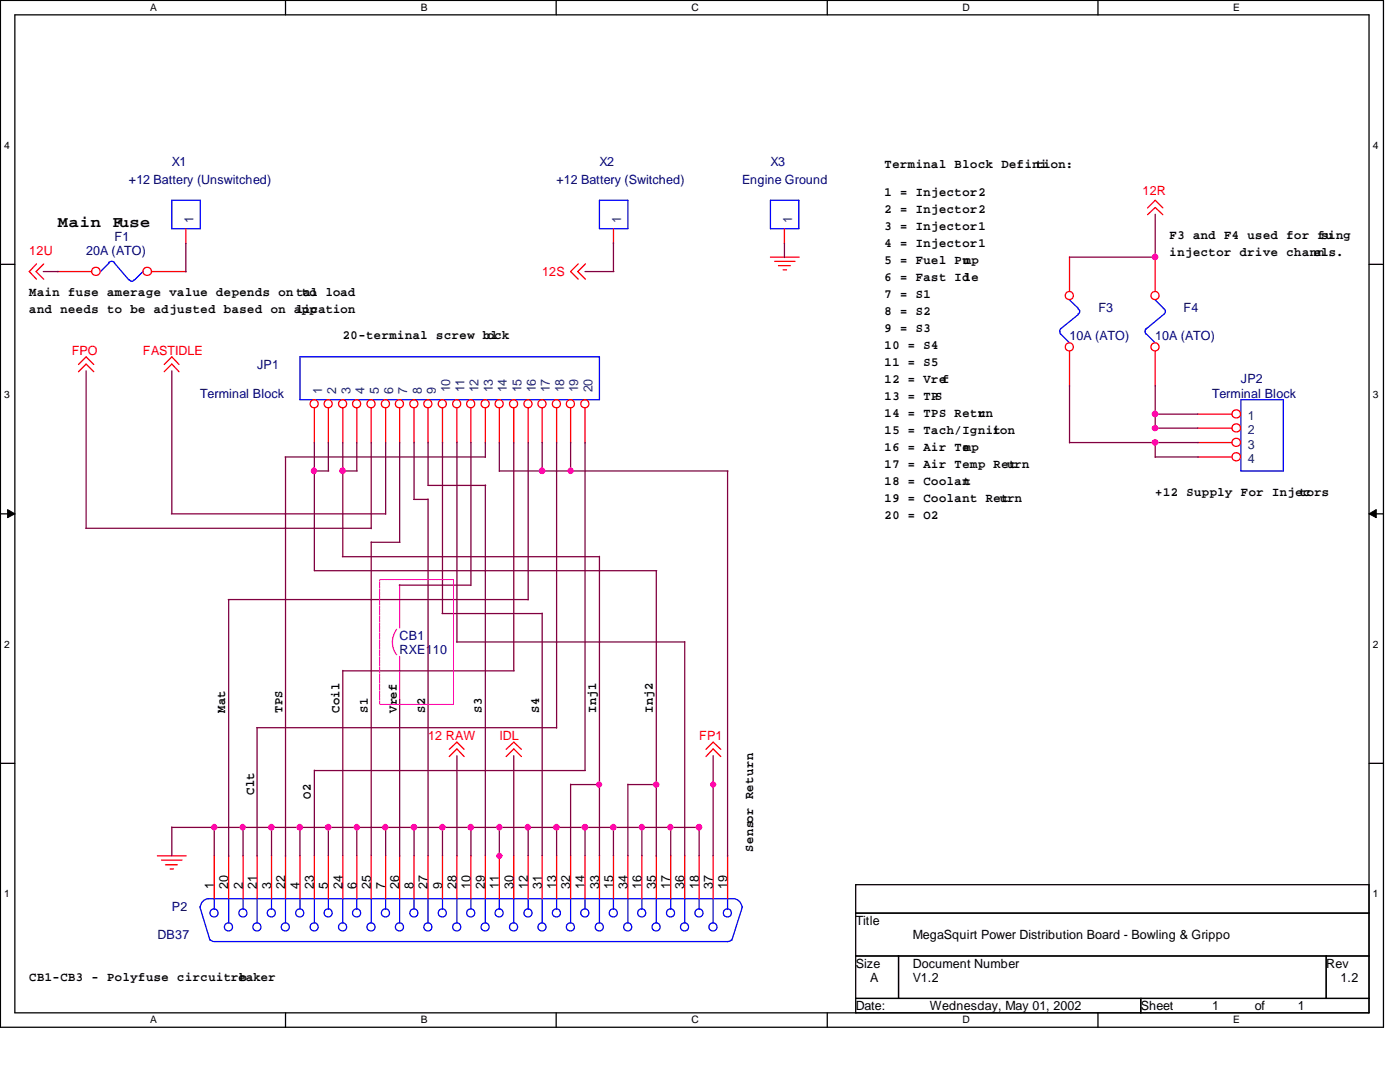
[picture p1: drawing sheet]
<svg xmlns="http://www.w3.org/2000/svg" width="279mm" height="216mm" viewBox="0 0 279 216" stroke-linecap="round" stroke-linejoin="round" font-family="sans-serif">
<g fill="none" stroke="#000" stroke-width=".25">
<path d="M.1 .1h276v204.9h-276zM3 3h270.2v199.1h-270.2zM57 .1v2.9M111 .1v2.9M165.1 .1v2.9M219.1 .1v2.9M.1 52.7h2.9M273.2 52.7h2.9M.1 102.5h2.9M273.2 102.5h2.9M.1 152.3h2.9M273.2 152.3h2.9"/>
<path d="M273.2 176.5h-102.4v25.6M170.8 182.2h102.4M170.8 190.8h102.4M170.8 199.2h102.4M179.3 190.8v8.4M227.7 199.2v2.9M264.7 190.8v8.4M57 202.1v2.9M111 202.1v2.9M165.1 202.1v2.9M219.1 202.1v2.9"/>
</g>
<g fill="#000" stroke="#000" stroke-width=".2">
<path d="M1.5 101.7l1.5 .8-1.5 .8z" fill-rule="evenodd"/>
<path d="M273.2 102.5l1.5-.8v1.6z" fill-rule="evenodd"/>
</g>
<g fill="none" stroke="#f00" stroke-width=".25">
<path d="M7.3 52.7l-1.5 1.5 1.5 1.5M8.7 52.7l-1.5 1.5 1.5 1.5M11.4 54.2h6.9M30.3 54.2h6.9M37.1 45.6v3M115.4 52.7l-1.5 1.5 1.5 1.5M116.8 52.7l-1.5 1.5 1.5 1.5M122.4 45.6v3M153.8 51.3h5.7M154.6 52.2h4.1M155.4 53h2.3M156.3 53.8h.7"/>
<path d="M156.5 45.6v3M213.4 51.2v7M229 41.5l1.5-1.5 1.6 1.5M229 42.8l1.5-1.4 1.6 1.4M230.5 51.2v7M15.7 72.7l1.5-1.5 1.5 1.5M15.7 74.2l1.5-1.6 1.5 1.6M32.8 72.7l1.5-1.5 1.4 1.5M32.8 74.2l1.5-1.6 1.4 1.6M213.4 70.1v6.9M230.5 70.1v6.9M62.7 81.4v7"/>
<path d="M65.5 81.4v7M68.4 81.4v7M71.2 81.4v7M74.1 81.4v7M77 81.4v7M79.8 81.4v7M82.6 81.4v7M85.4 81.4v7M88.3 81.4v7M91.2 81.4v7M94 81.4v7M96.9 81.4v7"/>
<path d="M99.7 81.4v7M102.5 81.4v7M105.4 81.4v7M108.2 81.4v7M111.1 81.4v7M113.9 81.4v7M116.8 81.4v7M239 82.6h6.9M239 85.4h6.9M239 88.3h6.9M239 91.2h6.9M89.7 149.5l1.5-1.4 1.4 1.4"/>
<path d="M89.7 151l1.5-1.6 1.4 1.6M101 149.5l1.5-1.4 1.6 1.4M101 151l1.5-1.6 1.6 1.6M140.9 149.5l1.4-1.4 1.5 1.4M140.9 151l1.4-1.6 1.5 1.6M31.4 170.8h5.8M32.3 171.6h4M33 172.6h2.4M34 173.4h.6M42.8 170.7v8.6M45.6 170.7v8.6M48.5 170.7v8.6"/>
<path d="M51.3 170.7v8.6M54.2 170.7v8.6M57 170.7v8.6M59.9 170.7v8.6M62.7 170.7v8.6M65.5 170.7v8.6M68.4 170.7v8.6M71.2 170.7v8.6M74.1 170.7v8.6M77 170.7v8.6M79.8 170.7v8.6M82.6 170.7v8.6"/>
<path d="M85.4 170.7v8.6M88.3 170.7v8.6M91.2 170.7v8.6M94 170.7v8.6M96.9 170.7v8.6M99.7 170.7v8.6M102.5 170.7v8.6M105.4 170.7v8.6M108.2 170.7v8.6M111.1 170.7v8.6M113.9 170.7v8.6M116.8 170.7v8.6"/>
<path d="M119.6 170.7v8.6M122.4 170.7v8.6M125.3 170.7v8.6M128.1 170.7v8.6M131 170.7v8.6M133.9 170.7v8.6M136.7 170.7v8.6M139.5 170.7v8.6M142.3 170.7v8.6M145.2 170.7v8.6"/>
<circle cx="19.1" cy="54.2" r=".84"/>
<circle cx="29.4" cy="54.2" r=".84"/>
<circle cx="213.4" cy="59" r=".81"/>
<circle cx="230.5" cy="59" r=".81"/>
<circle cx="213.4" cy="69.2" r=".81"/>
<circle cx="230.5" cy="69.2" r=".81"/>
<circle cx="62.7" cy="80.6" r=".81"/>
<circle cx="65.5" cy="80.6" r=".81"/>
<circle cx="68.4" cy="80.6" r=".81"/>
<circle cx="71.2" cy="80.6" r=".81"/>
<circle cx="74" cy="80.6" r=".81"/>
<circle cx="76.9" cy="80.6" r=".81"/>
<circle cx="79.7" cy="80.6" r=".81"/>
<circle cx="82.6" cy="80.6" r=".81"/>
<circle cx="85.4" cy="80.6" r=".81"/>
<circle cx="88.3" cy="80.6" r=".81"/>
<circle cx="91.1" cy="80.6" r=".81"/>
<circle cx="93.9" cy="80.6" r=".81"/>
<circle cx="96.8" cy="80.6" r=".81"/>
<circle cx="99.6" cy="80.6" r=".81"/>
<circle cx="102.5" cy="80.6" r=".81"/>
<circle cx="105.4" cy="80.6" r=".81"/>
<circle cx="108.2" cy="80.6" r=".81"/>
<circle cx="111" cy="80.6" r=".81"/>
<circle cx="113.8" cy="80.6" r=".81"/>
<circle cx="116.7" cy="80.6" r=".81"/>
<circle cx="246.7" cy="91.2" r=".84"/>
<circle cx="246.7" cy="82.6" r=".84"/>
<circle cx="246.7" cy="85.4" r=".84"/>
<circle cx="246.7" cy="88.3" r=".84"/>
</g>
<g fill="none" stroke="#00f" stroke-width=".25">
<path d="M34.3 40h5.7v5.6h-5.7zM119.6 40h5.7v5.6h-5.7zM153.8 40h5.6v5.6h-5.6zM21.7 52.4a.82 .82 0 0 1 1.2 0M21.8 52.4l-1.7 1.8M22.8 52.4l2.9 3.5M25.8 55.8l.1 .2a.47 .47 0 0 0 .9-.2M28.6 54.1l-1.8 1.8M213.4 59.8l1.8 1.8M230.5 59.8l1.7 1.8M59.9 71.2h59.7v8.6h-59.7zM211.7 66.6l1.7 1.8"/>
<path d="M211.8 65.5l-.3 .6 .2 .6M215.1 61.6a.55 .55 0 0 1 .4 .5 .55 .55 0 0 1-.4 .6M215.2 62.7l-3.5 2.9M228.8 66.6l1.7 1.8M228.9 65.5a.74 .74 0 0 0-.1 1.2M232.2 61.6a.65 .65 0 0 1 .4 .5 .65 .65 0 0 1-.4 .6l-3.4 2.9M247.6 79.8h8.5v14.2h-8.5zM41.6 179.3h104.7a1.78 1.78 0 0 1 1.8 1.7M41.7 179.3a1.76 1.76 0 0 0-1.7 1.7M42.8 179.3v2.1M45.6 179.2v4.9M48.5 179.3v2.1"/>
<path d="M51.3 179.2v4.9M54.2 179.3v2.1M57 179.2v4.9M59.9 179.3v2.1M62.7 179.2v4.9M65.5 179.3v2.1M68.4 179.2v4.9M71.2 179.3v2.1M74.1 179.2v4.9M77 179.3v2.1M79.8 179.2v4.9M82.6 179.3v2.1"/>
<path d="M85.4 179.2v4.9M88.3 179.3v2.1M91.2 179.2v4.9M94 179.3v2.1M96.9 179.2v4.9M99.7 179.3v2.1M102.5 179.2v4.9M105.4 179.3v2.1M108.2 179.2v4.9M111.1 179.3v2.1M113.9 179.2v4.9M116.8 179.3v2.1"/>
<path d="M119.6 179.2v4.9M122.4 179.3v2.1M125.3 179.2v4.9M128.1 179.3v2.1M131 179.2v4.9M133.9 179.3v2.1M136.7 179.2v4.9M139.5 179.3v2.1M142.3 179.2v4.9M145.2 179.3v2.1M39.9 180.9l2 6.7M42 187.5l.7 .4"/>
<path d="M42.8 187.9h102.5M146 187.5l-.8 .4M148.2 180.9l-2.2 6.7"/>
<circle cx="42.7" cy="182.2" r=".81"/>
<circle cx="45.6" cy="185" r=".81"/>
<circle cx="48.5" cy="182.2" r=".81"/>
<circle cx="51.3" cy="185" r=".81"/>
<circle cx="54.1" cy="182.2" r=".81"/>
<circle cx="56.9" cy="185" r=".81"/>
<circle cx="59.8" cy="182.2" r=".81"/>
<circle cx="62.7" cy="185" r=".81"/>
<circle cx="65.5" cy="182.2" r=".81"/>
<circle cx="68.4" cy="185" r=".81"/>
<circle cx="71.2" cy="182.2" r=".81"/>
<circle cx="74" cy="185" r=".81"/>
<circle cx="76.9" cy="182.2" r=".81"/>
<circle cx="79.7" cy="185" r=".81"/>
<circle cx="82.6" cy="182.2" r=".81"/>
<circle cx="85.4" cy="185" r=".81"/>
<circle cx="88.3" cy="182.2" r=".81"/>
<circle cx="91.1" cy="185" r=".81"/>
<circle cx="93.9" cy="182.2" r=".81"/>
<circle cx="96.8" cy="185" r=".81"/>
<circle cx="99.6" cy="182.2" r=".81"/>
<circle cx="102.5" cy="185" r=".81"/>
<circle cx="105.4" cy="182.2" r=".81"/>
<circle cx="108.2" cy="185" r=".81"/>
<circle cx="111" cy="182.2" r=".81"/>
<circle cx="113.8" cy="185" r=".81"/>
<circle cx="116.7" cy="182.2" r=".81"/>
<circle cx="119.6" cy="185" r=".81"/>
<circle cx="122.4" cy="182.2" r=".81"/>
<circle cx="125.3" cy="185" r=".81"/>
<circle cx="128.1" cy="182.2" r=".81"/>
<circle cx="130.9" cy="185" r=".81"/>
<circle cx="133.8" cy="182.2" r=".81"/>
<circle cx="136.6" cy="185" r=".81"/>
<circle cx="139.5" cy="182.2" r=".81"/>
<circle cx="142.3" cy="185" r=".81"/>
<circle cx="145.2" cy="182.2" r=".81"/>
</g>
<path d="M79.8 116.7v8.6M79.2 125.6l-.7 1.4-.2 1.7a3.6 3.6 0 0 0 .9 1.9M79.8 131v8.6" fill="none" stroke="#f0f" stroke-width=".25"/>
<g fill="none" stroke="#800040" stroke-width=".25">
<path d="M8.6 54.2h3M37.1 48.5v5.8M116.8 54.2h5.7M122.4 48.4v5.8M156.5 48.5v2.9M213.4 51.3h17.2M230.5 42.8v8.6M17.2 74v31.4M34.3 74v28.5M213.4 77v11.4M230.5 77v8.5M56.9 91.2h40"/>
<path d="M57 91.2v79.7M62.7 94h2.9M62.7 88.3v25.6h68.4M65.5 88.2v5.8M68.4 94h2.9M68.4 88.3v22.8M71.2 88.2v5.8M74.1 88.3v17.2M77 88.3v14.3M79.8 88.2v20M82.5 99.7h2.9M82.6 88.2v11.5"/>
<path d="M85.4 88.2v8.7h11.5M85.4 99.6v71.2M88.3 88.2v34.2M91.2 88.2v39.9M94 88.3v28.5M96.9 88.3v3M96.9 96.8v74M99.7 88.3v5.8M99.7 94h45.6M102.5 88.2v45.7M105.4 88.3v31.4M108.2 88.2v5.8"/>
<path d="M111.1 88.3v57M113.9 88.2v5.8M116.8 88.2v65.6M145.2 94v76.9M213.4 88.3h25.7M230.5 85.4h8.6M230.5 82.6h8.6M230.5 91.2h8.7M230.5 88.3v3M17.1 105.4h57M34.2 102.5h42.8M45.6 119.6h59.8"/>
<path d="M45.6 119.6v51.3M68.3 111.1h51.3M74.1 108.1v62.7M74.1 108.2h5.7M79.7 116.8h14.3M119.6 111v59.8M131 113.9v57M68.4 133.8v37M68.4 133.9h34.2M79.8 139.5v31.4M88.2 122.4h20M91.1 128.1h45.6"/>
<path d="M108.2 122.3v48.5M136.7 128v42.8M51.2 145.2h59.9M51.3 145.2v25.7M62.7 153.7v17.1M62.7 153.8h54.1M91.2 150.8v20M102.5 150.8v20M113.9 156.5h5.8M113.9 156.5v14.3M125.3 156.5h5.8M125.3 156.5v14.3"/>
<path d="M142.3 150.8v20M34.3 165.1h105.2M34.3 165v5.8M42.8 165v5.8M48.5 165v5.8M54.2 165v5.8M59.9 165v5.8M65.5 165v5.8M71.2 165v5.8M77 165v5.8M82.6 165v5.8M88.3 165v5.8"/>
<path d="M94 165v5.8M99.7 165v5.8M105.4 165v5.8M111.1 165v5.8M116.8 165v5.8M122.4 165v5.8M128.1 165v5.8M133.9 165v5.8M139.5 165v5.8"/>
</g>
<path d="M75.8 115.7h14.7v24.8h-14.7z" fill="none" stroke="#f0f" stroke-width=".2" stroke-dasharray=".5 .2"/>
<g fill="#f0f" stroke="#f0f" stroke-width=".25" stroke-dasharray=".5 .2">
<circle cx="142.3" cy="156.5" r=".5"/>
<circle cx="131" cy="156.5" r=".52"/>
<circle cx="48.4" cy="165.1" r=".53"/>
<circle cx="54.1" cy="165.1" r=".55"/>
<circle cx="59.8" cy="165.1" r=".55"/>
<circle cx="65.5" cy="165.1" r=".55"/>
<circle cx="71.2" cy="165.1" r=".53"/>
<circle cx="76.9" cy="165.1" r=".53"/>
<circle cx="82.6" cy="165.1" r=".55"/>
<circle cx="88.3" cy="165.1" r=".55"/>
<circle cx="99.7" cy="170.8" r=".5"/>
<circle cx="93.9" cy="165.1" r=".55"/>
<circle cx="99.6" cy="165.1" r=".53"/>
<circle cx="105.3" cy="165.1" r=".53"/>
<circle cx="116.7" cy="165.1" r=".55"/>
<circle cx="111" cy="165.1" r=".55"/>
<circle cx="128.1" cy="165.1" r=".53"/>
<circle cx="139.5" cy="165.1" r=".55"/>
<circle cx="133.8" cy="165.1" r=".53"/>
<circle cx="122.4" cy="165.1" r=".55"/>
<circle cx="230.5" cy="88.3" r=".55"/>
<circle cx="230.5" cy="82.6" r=".55"/>
<circle cx="230.5" cy="85.4" r=".52"/>
<circle cx="230.5" cy="51.3" r=".55"/>
<circle cx="42.7" cy="165.1" r=".53"/>
<circle cx="108.2" cy="93.9" r=".55"/>
<circle cx="113.9" cy="93.9" r=".53"/>
<circle cx="62.6" cy="93.9" r=".53"/>
<circle cx="68.4" cy="93.9" r=".55"/>
<circle cx="119.6" cy="156.5" r=".5"/>
</g>
<g font-size="3.1">
<text x="11.5" y="45.3">Main</text>
<text x="22.5" y="45.3">Fuse</text>
</g>
<g font-size="2.5" fill="#000080">
<text x="34.3" y="33.2">X1</text>
<text x="119.6" y="33.2">X2</text>
<text x="153.8" y="33.2">X3</text>
<text x="25.7" y="36.7">+12 Battery (Unswitched)</text>
<text x="111.1" y="36.7">+12 Battery (Switched)</text>
<text x="148.1" y="36.7">Engine Ground</text>
<text x="17.2" y="50.9">20A (ATO)</text>
<text x="22.9" y="48">F1</text>
<text x="219.2" y="62.2">F3</text>
<text x="236.2" y="62.2">F4</text>
<text x="213.4" y="67.9">10A (ATO)</text>
<text x="230.5" y="67.9">10A (ATO)</text>
<text x="51.3" y="73.6">JP1</text>
<text x="247.6" y="76.5">JP2</text>
<text x="40" y="79.3">Terminal Block</text>
<text x="241.9" y="79.3">Terminal Block</text>
<text x="79.8" y="127.7">CB1</text>
<text x="79.8" y="130.5">RXE110</text>
<text x="34.3" y="181.7">P2</text>
<text x="31.4" y="187.4">DB37</text>
</g>
<g font-size="2.5">
<text x="176.5" y="33.5">Terminal Block Defini</text>
<text x="206.8" y="33.5">tion:</text>
<text x="176.5" y="39.2">1 = Injector2</text>
<text x="176.5" y="42.6">2 = Injector2</text>
<text x="176.5" y="46">3 = Injector1</text>
<text x="233.4" y="47.8">F3 and F4 used for fu</text>
<text x="263.7" y="47.8">sing</text>
<text x="176.5" y="49.4">4 = Injector1</text>
<text x="176.5" y="52.7">5 = Fuel Pu</text>
<text x="192.4" y="52.7">mp</text>
<text x="233.4" y="51.1">injector drive chann</text>
<text x="262.2" y="51.1">els.</text>
<text x="5.8" y="59.1">Main fuse amerage value depends on to</text>
<text x="59.1" y="59.1">tal load</text>
<text x="176.5" y="56.1">6 = Fast Id</text>
<text x="176.5" y="59.5">7 = S1</text>
<text x="192.4" y="56.1">le</text>
<text x="5.8" y="62.5">and needs to be adjusted based on app</text>
<text x="59.1" y="62.5">lication</text>
<text x="176.5" y="62.9">8 = S2</text>
<text x="68.4" y="67.6">20-terminal screw bl</text>
<text x="97.2" y="67.6">ock</text>
<text x="176.5" y="66.3">9 = S3</text>
<text x="176.5" y="69.7">10 = S4</text>
<text x="176.5" y="73.1">11 = S5</text>
<text x="176.5" y="76.5">12 = Vref</text>
<text x="176.5" y="79.8">13 = TPS</text>
<text x="176.5" y="83.2">14 = TPS Retu</text>
<text x="195.2" y="83.2">rn</text>
<text x="176.5" y="86.6">15 = Tach/Ignit</text>
<text x="198.1" y="86.6">ion</text>
<text x="176.5" y="90">16 = Air Te</text>
<text x="176.5" y="93.4">17 = Air Temp Ret</text>
<text x="192.4" y="90">mp</text>
<text x="201" y="93.4">urn</text>
<text x="176.5" y="96.8">18 = Coolan</text>
<text x="176.5" y="100.2">19 = Coolant Ret</text>
<text x="192.4" y="96.8">t</text>
<text x="199.6" y="100.2">urn</text>
<text x="230.5" y="99">+12 Supply For Injec</text>
<text x="259.3" y="99">tors</text>
<text x="176.5" y="103.5">20 = O2</text>
<text x="45" y="142.3" transform="rotate(-90 45 142.3)">Mat</text>
<text x="56.4" y="142.3" transform="rotate(-90 56.4 142.3)">TPS</text>
<text x="67.7" y="142.3" transform="rotate(-90 67.7 142.3)">Coil</text>
<text x="73.4" y="142.3" transform="rotate(-90 73.4 142.3)">S1</text>
<text x="79.2" y="142.3" transform="rotate(-90 79.2 142.3)">Vref</text>
<text x="84.8" y="142.3" transform="rotate(-90 84.8 142.3)">S2</text>
<text x="96.2" y="142.3" transform="rotate(-90 96.2 142.3)">S3</text>
<text x="107.6" y="142.3" transform="rotate(-90 107.6 142.3)">S4</text>
<text x="119" y="142.3" transform="rotate(-90 119 142.3)">Inj1</text>
<text x="130.3" y="142.3" transform="rotate(-90 130.3 142.3)">Inj2</text>
<text x="50.7" y="158.6" transform="rotate(-90 50.7 158.6)">Clt</text>
<text x="62.1" y="159.4" transform="rotate(-90 62.1 159.4)">O2</text>
<text x="150.3" y="169.9" transform="rotate(-90 150.3 169.9)">Sensor Return</text>
<text x="42.7" y="177.4" transform="rotate(-90 42.7 177.4)">1</text>
<text x="45.6" y="177.4" transform="rotate(-90 45.6 177.4)">20</text>
<text x="48.4" y="177.4" transform="rotate(-90 48.4 177.4)">2</text>
<text x="51.2" y="177.4" transform="rotate(-90 51.2 177.4)">21</text>
<text x="54.1" y="177.4" transform="rotate(-90 54.1 177.4)">3</text>
<text x="56.9" y="177.4" transform="rotate(-90 56.9 177.4)">22</text>
<text x="59.8" y="177.4" transform="rotate(-90 59.8 177.4)">4</text>
<text x="62.7" y="177.4" transform="rotate(-90 62.7 177.4)">23</text>
<text x="65.4" y="177.4" transform="rotate(-90 65.4 177.4)">5</text>
<text x="68.3" y="177.4" transform="rotate(-90 68.3 177.4)">24</text>
<text x="71.1" y="177.4" transform="rotate(-90 71.1 177.4)">6</text>
<text x="74" y="177.4" transform="rotate(-90 74 177.4)">25</text>
<text x="76.9" y="177.4" transform="rotate(-90 76.9 177.4)">7</text>
<text x="79.7" y="177.4" transform="rotate(-90 79.7 177.4)">26</text>
<text x="82.5" y="177.4" transform="rotate(-90 82.5 177.4)">8</text>
<text x="85.3" y="177.4" transform="rotate(-90 85.3 177.4)">27</text>
<text x="88.2" y="177.4" transform="rotate(-90 88.2 177.4)">9</text>
<text x="91.1" y="177.4" transform="rotate(-90 91.1 177.4)">28</text>
<text x="93.9" y="177.4" transform="rotate(-90 93.9 177.4)">10</text>
<text x="96.8" y="177.4" transform="rotate(-90 96.8 177.4)">29</text>
<text x="99.6" y="177.4" transform="rotate(-90 99.6 177.4)">11</text>
<text x="102.4" y="177.4" transform="rotate(-90 102.4 177.4)">30</text>
<text x="105.3" y="177.4" transform="rotate(-90 105.3 177.4)">12</text>
<text x="108.1" y="177.4" transform="rotate(-90 108.1 177.4)">31</text>
<text x="111" y="177.4" transform="rotate(-90 111 177.4)">13</text>
<text x="113.8" y="177.4" transform="rotate(-90 113.8 177.4)">32</text>
<text x="116.7" y="177.4" transform="rotate(-90 116.7 177.4)">14</text>
<text x="119.5" y="177.4" transform="rotate(-90 119.5 177.4)">33</text>
<text x="122.3" y="177.4" transform="rotate(-90 122.3 177.4)">15</text>
<text x="125.2" y="177.4" transform="rotate(-90 125.2 177.4)">34</text>
<text x="128" y="177.4" transform="rotate(-90 128 177.4)">16</text>
<text x="130.9" y="177.4" transform="rotate(-90 130.9 177.4)">35</text>
<text x="133.8" y="177.4" transform="rotate(-90 133.8 177.4)">17</text>
<text x="136.6" y="177.4" transform="rotate(-90 136.6 177.4)">36</text>
<text x="139.4" y="177.4" transform="rotate(-90 139.4 177.4)">18</text>
<text x="142.2" y="177.4" transform="rotate(-90 142.2 177.4)">37</text>
<text x="145.1" y="177.4" transform="rotate(-90 145.1 177.4)">19</text>
<text x="170.8" y="184.6">Title</text>
<text x="182.2" y="187.4">MegaSquirt Power Distribution Board - Bowling &amp; Grippo</text>
<text x="5.8" y="195.7">CB1-CB3 - Polyfuse circuit b</text>
<text x="46.1" y="195.7">reaker</text>
<text x="170.8" y="193.1">Size</text>
<text x="173.7" y="195.9">A</text>
<text x="182.2" y="195.9">V1.2</text>
<text x="182.2" y="193.1">Document Number</text>
<text x="264.7" y="193.1">Rev</text>
<text x="267.5" y="195.9">1.2</text>
<text x="170.8" y="201.6">Date:</text>
<text x="185.6" y="201.6">Wednesday, May 01, 2002</text>
<text x="227.7" y="201.6">Sheet</text>
<text x="241.9" y="201.6">1</text>
<text x="250.4" y="201.6">of</text>
<text x="259" y="201.6">1</text>
</g>
<g font-size="2.5" fill="#f00">
<text x="228" y="38.9">12R</text>
<text x="5.8" y="50.9">12U</text>
<text x="108.2" y="55.1">12S</text>
<text x="14.3" y="70.8">FPO</text>
<text x="28.5" y="70.8">FASTIDLE</text>
<text x="85.4" y="147.6">12 RAW</text>
<text x="99.7" y="147.6">IDL</text>
<text x="139.5" y="147.6">FP1</text>
</g>
<g font-size="2.5" fill="#004080">
<text x="38.6" y="44.5" transform="rotate(-90 38.6 44.5)">1</text>
<text x="124" y="44.5" transform="rotate(-90 124 44.5)">1</text>
<text x="158.1" y="44.5" transform="rotate(-90 158.1 44.5)">1</text>
<text x="64.3" y="78.7" transform="rotate(-90 64.3 78.7)">1</text>
<text x="67.1" y="78.7" transform="rotate(-90 67.1 78.7)">2</text>
<text x="69.9" y="78.7" transform="rotate(-90 69.9 78.7)">3</text>
<text x="72.7" y="78.7" transform="rotate(-90 72.7 78.7)">4</text>
<text x="75.6" y="78.7" transform="rotate(-90 75.6 78.7)">5</text>
<text x="78.5" y="78.7" transform="rotate(-90 78.5 78.7)">6</text>
<text x="81.3" y="78.7" transform="rotate(-90 81.3 78.7)">7</text>
<text x="84.2" y="78.7" transform="rotate(-90 84.2 78.7)">8</text>
<text x="87" y="78.7" transform="rotate(-90 87 78.7)">9</text>
<text x="89.8" y="78.3" transform="rotate(-90 89.8 78.3)">10</text>
<text x="92.7" y="78.3" transform="rotate(-90 92.7 78.3)">11</text>
<text x="95.5" y="78.3" transform="rotate(-90 95.5 78.3)">12</text>
<text x="98.4" y="78.3" transform="rotate(-90 98.4 78.3)">13</text>
<text x="101.2" y="78.3" transform="rotate(-90 101.2 78.3)">14</text>
<text x="104.1" y="78.3" transform="rotate(-90 104.1 78.3)">15</text>
<text x="106.9" y="78.3" transform="rotate(-90 106.9 78.3)">16</text>
<text x="109.7" y="78.3" transform="rotate(-90 109.7 78.3)">17</text>
<text x="112.6" y="78.3" transform="rotate(-90 112.6 78.3)">18</text>
<text x="115.4" y="78.3" transform="rotate(-90 115.4 78.3)">19</text>
<text x="118.3" y="78.3" transform="rotate(-90 118.3 78.3)">20</text>
<text x="249" y="83.8">1</text>
<text x="249" y="86.7">2</text>
<text x="249" y="89.6">3</text>
<text x="249" y="92.4">4</text>
</g>
<g font-size="2">
<text x="30" y="2.2">A</text>
<text x="84" y="2.2">B</text>
<text x="138" y="2.2">C</text>
<text x="192.1" y="2.2">D</text>
<text x="246.1" y="2.2">E</text>
<text x=".8" y="29.6">4</text>
<text x="274" y="29.6">4</text>
<text x=".8" y="79.4">3</text>
<text x="274" y="79.4">3</text>
<text x=".8" y="129.2">2</text>
<text x="274" y="129.2">2</text>
<text x=".8" y="179">1</text>
<text x="274" y="179">1</text>
<text x="30" y="204.2">A</text>
<text x="84" y="204.2">B</text>
<text x="138" y="204.2">C</text>
<text x="192.1" y="204.2">D</text>
<text x="246.1" y="204.2">E</text>
</g>
</svg>
